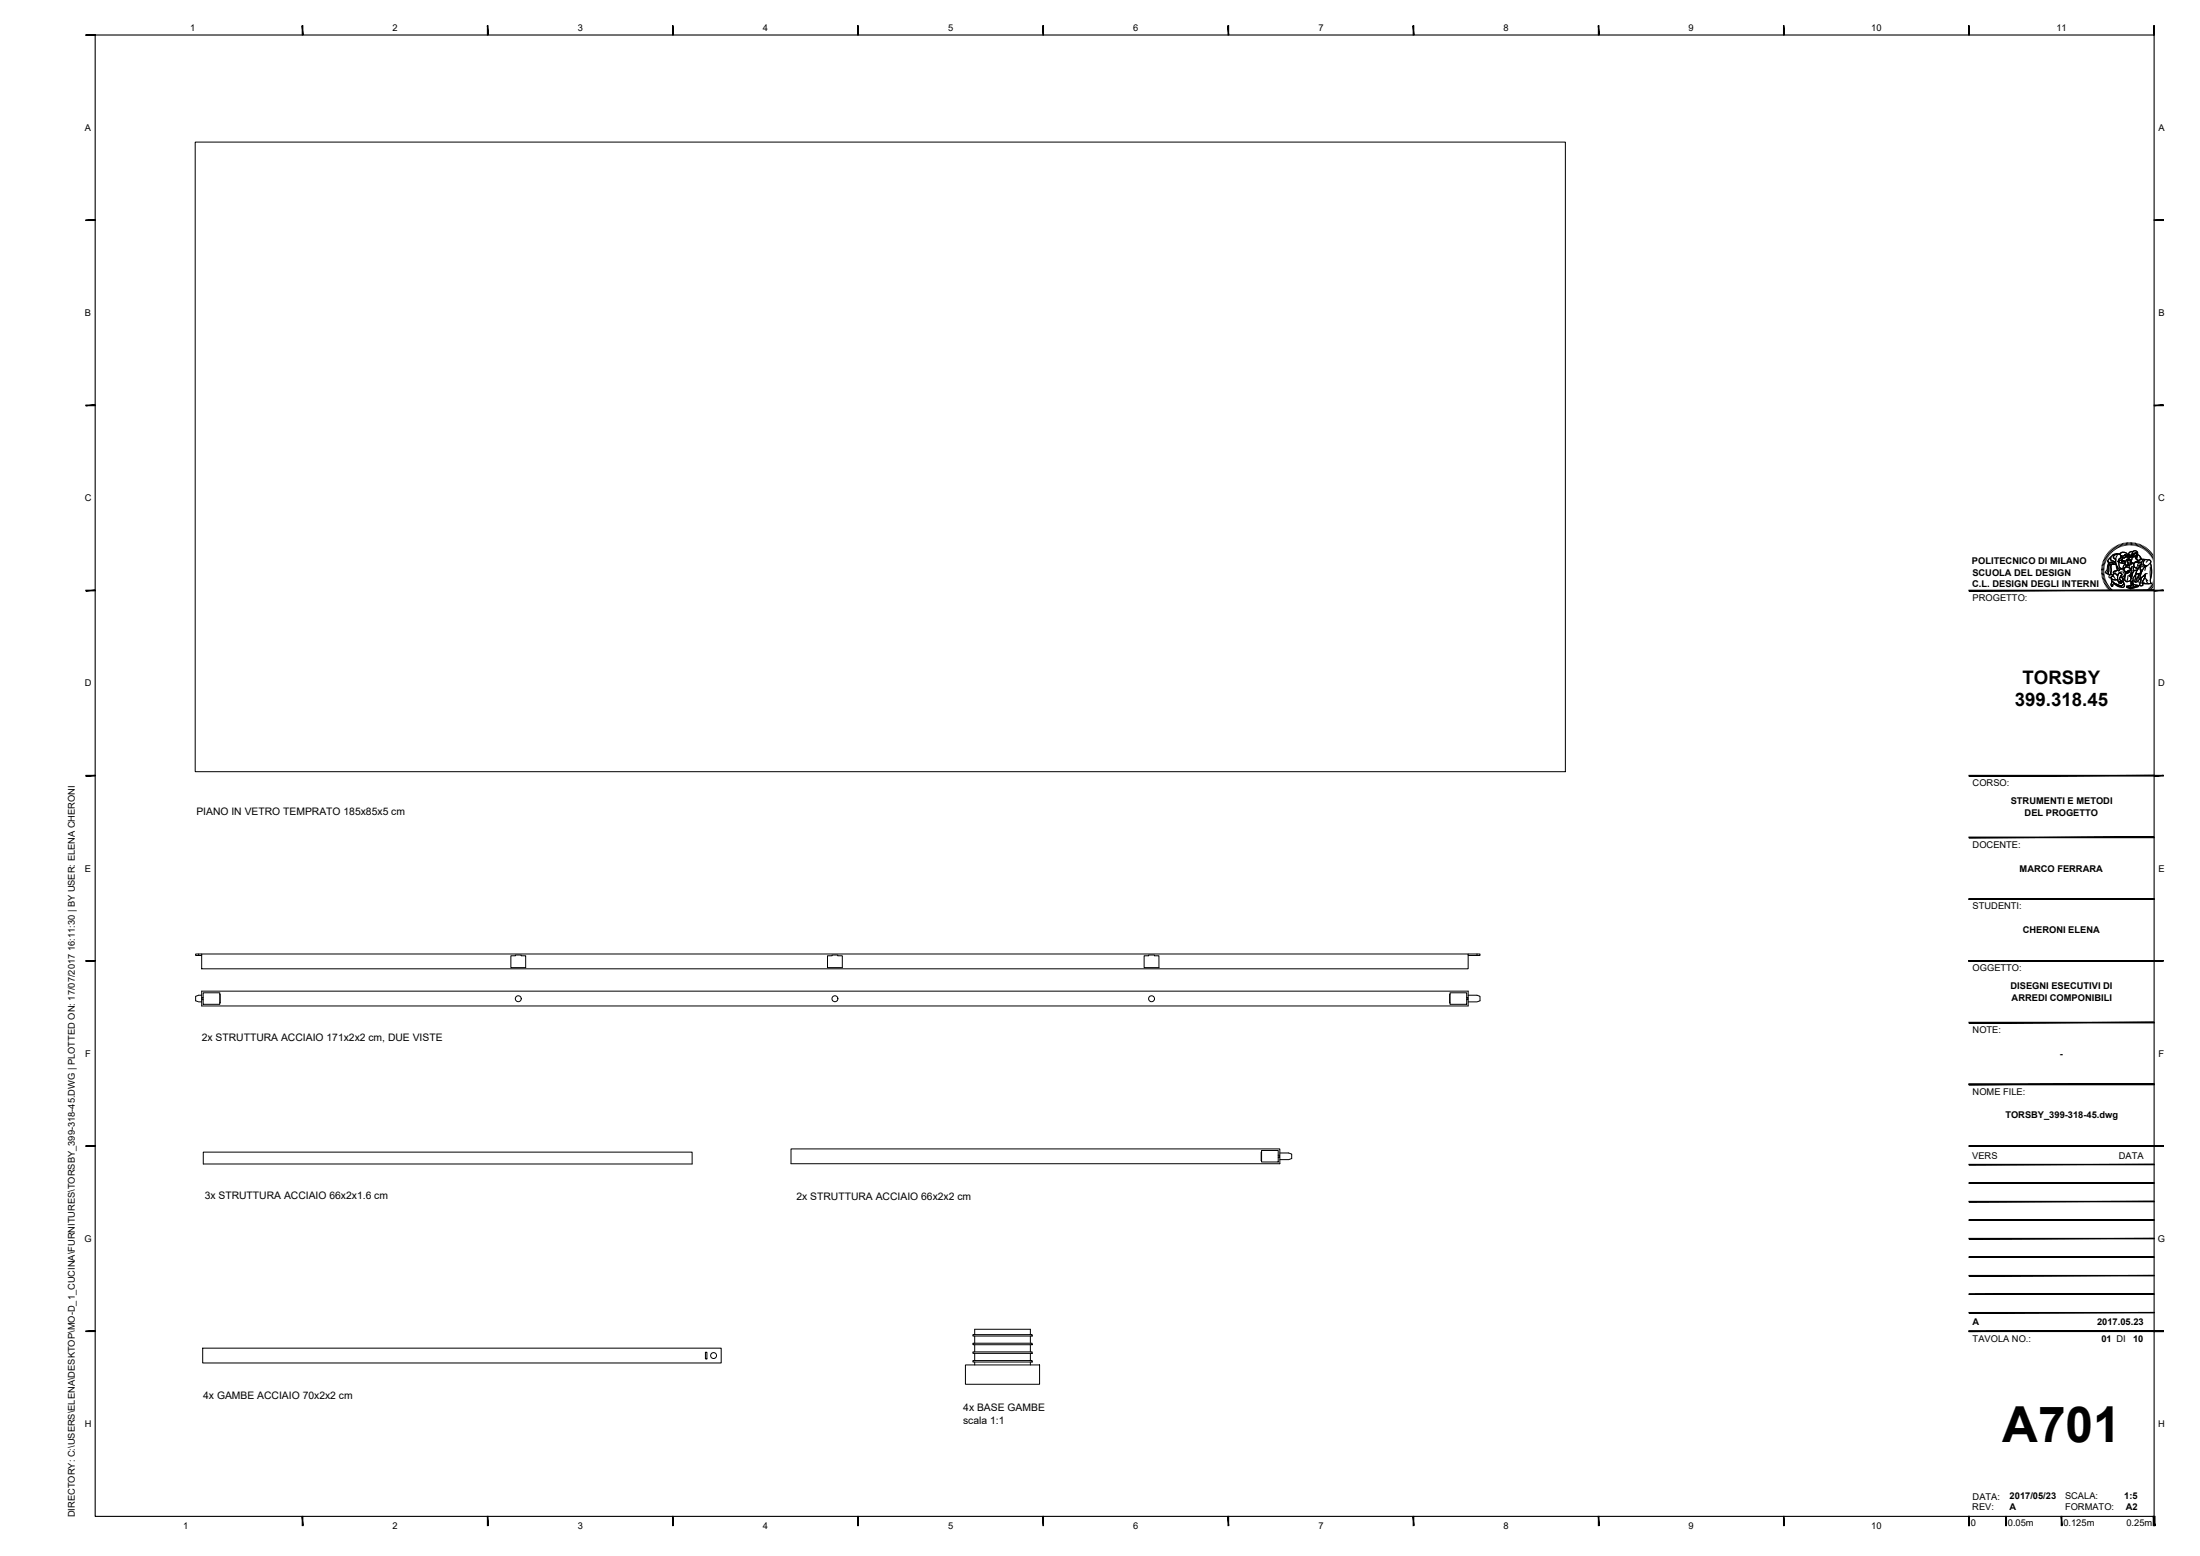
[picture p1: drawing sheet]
<svg xmlns="http://www.w3.org/2000/svg" width="594mm" height="420mm" viewBox="0 0 594 420" stroke-linecap="round" stroke-linejoin="round" font-family="sans-serif">
<!-- layer: A-FURN -->
<g fill="none" stroke="#000" stroke-width=".27">
<path d="M52.7 38.4h370v170h-370zM54.5 257.6h342v4h-342zM54.5 267.6h342v4h-342zM54.9 311.1h132v3.2h-132zM213.6 310.2h132v4h-132zM54.7 364h140.1v4h-140.1z"/>
<circle cx="140" cy="269.7" r=".8"/>
<circle cx="225.5" cy="269.7" r=".8"/>
<circle cx="311" cy="269.7" r=".8"/>
</g>
<!-- layer: COSTR -->
<g fill="none" stroke="#000" stroke-width=".27">
<path d="M53.6 257.6v.4M54.5 257.6h-1.7v.4h1.7M138 258.1h1.2v-.2l2.8 .2v3.2h-4zM223.5 258.1h1.2v-.2l2.8 .2v3.2h-4zM309 258.1h1.2v-.2l2.8 .2v3.2h-4zM396.5 257.6h3.2v.4h-3.2M398.8 257.6v.4M54.5 268.7h-.8l-.9 .3v1.2l.9 .3h.8M54.6 269.8l.1 .1M54.6 269.5v.1M54.6 269.7h.1M54.7 269.3l-.1 .1"/>
<path d="M54.8 269.3h.1M54.8 269.9h.1M54.9 268.1h4.5v3.1h-4.5zM59.4 268.5v2.3M391.6 268.1h4.5v3.1h-4.5zM391.6 268.5v2.3M396.1 269.3h.1M396.1 269.9h.1M396.2 269.3l.2 .1M396.4 269.5v.1M396.4 269.7h.1M396.4 269.8l-.2 .1"/>
<path d="M396.5 268.7h2.3l.9 .3v1.2l-.9 .3h-2.3M340.7 310.7h4.5v3.1h-4.5zM340.7 311.1v2.3M345.2 311.9h.1M345.2 312.5h.1M345.3 311.9h.1M345.3 312.5h.1M345.4 311.9h.1M345.5 311.9h.1M345.5 312v.1M345.5 312.2h.1M345.5 312.3v.1"/>
<path d="M345.5 312.5h.1M345.6 311.3h2.4l.8 .3v1.2l-.8 .3h-2.4M190.5 365.1h.4v1.8h-.4zM260.7 368.6h20v5.2h-20zM262.7 362.7h16v.4h-16zM262.7 360.4h16v.4h-16zM262.7 365h16v.4h-16zM262.7 367.4h16v.4h-16zM263.2 360.4v-1.5h15v1.5M263.2 360.8v1.9M263.2 363.1v1.9M263.2 365.4v2"/>
<path d="M263.2 367.8v.8M278.2 360.8v1.9M278.2 363.1v1.9M278.2 365.4v2M278.2 367.8v.8"/>
<circle cx="192.7" cy="366" r=".8"/>
</g>
<!-- layer: G-ANNO-LOGO -->
<g fill="none" stroke="#000" stroke-width=".3">
<path d="M567.5 154.1h.6M567.5 153.8h.6M567.5 153.4l.7 .1M567.5 153.1l.7 .1M567.6 152.7l.7 .1M567.7 152.4l.6 .1M567.8 152l.6 .2M567.9 151.7l.6 .2M568 151.3l.6 .3M568.1 151l.6 .3M568.1 154.5h-.6M568.2 154.8h-.7"/>
<path d="M568.2 155.1l-.7 .1M568.2 155.4l-.6 .2M568.3 150.7l.6 .3M568.3 155.7l-.6 .2M568.4 156.1l-.7 .1M568.4 150.4l.6 .3M568.5 156.4l-.6 .2M568.6 156.7l-.6 .2M568.6 150.1l.6 .3M568.7 157l-.6 .3M568.8 149.8l.6 .4M568.9 157.3l-.6 .3"/>
<path d="M569 157.6l-.6 .3M569.1 149.5l.5 .4M569.2 157.8l-.6 .4M569.3 149.2l.5 .5M569.4 151.8h.6a.84 .84 0 0 0 1.3-.1l.1 .6-1 .1a.78 .78 0 0 1-1.1-.5zM569.4 151.8v.4M569.4 158.1l-.6 .4M569.5 148.9l.5 .5M569.5 152.3l-.2 .5-.2 1.4-.3 .6 .4 .2M569.6 158.4l-.6 .4M569.7 150.7l.3-.2-.1 .3a.81 .81 0 0 0 1 .8l.3 .1-.1 .2a.74 .74 0 0 1-1.1-.1l-.3 .1a.51 .51 0 0 1-.5-.4 .51 .51 0 0 1 .3-.6zM569.8 148.7l.4 .5"/>
<path d="M569.8 158.6l-.6 .5M569.8 152.3l-.3 .5v1.4l-.3 .8 .7 .2M569.8 152.3l.4 .1-.2 .4 .1 1.2-.1 1.1-.1 .1a.44 .44 0 0 1-.6-.2 .44 .44 0 0 1 .1-.6l.1-1.4zM570 150.5l-.6 .6a.44 .44 0 0 0-.2 .5 .44 .44 0 0 0 .5 .3h.6a.65 .65 0 0 0 1-.2M570 158.9l-.5 .4M570 148.4l.5 .6M570 155.9a1.21 1.21 0 0 0 1.8 .5M570.1 150.2l.6-.5 1.3-.1a.99 .99 0 0 0-1.2 1l.5 .3v.8l-.5-.1a.75 .75 0 0 1-.9-.8zM570.2 156.3v.5l.8 .7 1.9 .9M570.2 156.2l.7 .4 .9-.2 .4 .8v.2l.2-.2 .3 .4-.2-.6 .3 .4-.1-.4 .4 .1-.8-.6 .3-.8 .4 .2 .3 1a.79 .79 0 0 1 .1 .9 .79 .79 0 0 1-.9 .3l-1.7-.8-.6-.5zM570.2 159.1l-.5 .5M570.2 152.4l1.2-.1 .6 1.2-.1 .5-.4 .1a.6 .6 0 0 0-.8 .7l.2 .1-.4 .5a.56 .56 0 0 1-.5-.9v-1.7z"/>
<path d="M570.2 152.4l-.2 .6 .1 2.1M570.3 148.2l.4 .5M570.3 156.9l.8 .6 1.4 .6h.6l.4-.6a.65 .65 0 0 1 0 1 .65 .65 0 0 1-.9 0l-1.3-.6a.44 .44 0 0 0-.5-.3 .44 .44 0 0 0-.3 .5v.2h-.3a.86 .86 0 0 1 0-1.2zM570.3 156.9l-.1 .2a.83 .83 0 0 0 0 1.2l.4-.2-.2-.1a.49 .49 0 0 1 .4-.4 .49 .49 0 0 1 .5 .3l.9 .5a1.25 1.25 0 0 0 1.5-.1l-.2-.8M570.4 159.3l-.4 .5M570.5 155.4a.5 .5 0 0 0-.8-.2 .5 .5 0 0 0 .1 .8 .61 .61 0 0 1 .6-.4 .61 .61 0 0 1 .5 .4l.3 .2M570.6 148l.4 .5M570.7 159.5l-.5 .6M570.7 155l.4-.2 .2 .1a.73 .73 0 0 1 .5 1v.5a1.19 1.19 0 0 1-1.8-.5l.7-.2-.2-.3zM570.7 154.4l1.2-.4 .3 .1 .2-.4 .5-.1 .6 .2 .3 .4a1 1 0 0 1 0 1.2 1 1 0 0 1-1.1 .4v-.3a.47 .47 0 0 0 .1-.7 .47 .47 0 0 0-.8 .2l-.1 .4-.8-.6a.29 .29 0 0 1-.4 0 .29 .29 0 0 1 0-.4zM570.9 147.8l.3 .6M570.9 150l.9-.4a.75 .75 0 0 1 .9 .6 .75 .75 0 0 1-.5 .9l-.2 .4 .1 .4a1.41 1.41 0 0 0 .6 1.5l.2 .2-.5 .1-.1 .3a.32 .32 0 0 1-.4 0 .32 .32 0 0 1 0-.5l-.6-1.4v-1.2l-.6-.4z"/>
<path d="M570.9 159.7l-.4 .6M571.1 154.7l.7 .7M571.1 154.8l-.5 .4 .1 .4M571.2 147.6l.3 .6M571.2 159.9l-.4 .6M571.4 152.3l-2-.1-.4 1.6-.5 .7 .3 .3M571.5 147.4l.3 .6M571.5 152.7l.2 1.3M571.7 149.9l-.3 .7-.1 1.2 .6 1.6a.38 .38 0 0 0 0 .5 .38 .38 0 0 0 .4 .2l.1-.4 .5-.2a1.04 1.04 0 0 1-.7-1.4 1.49 1.49 0 0 1 .5-1.7 1.04 1.04 0 0 0-1.4-.8l-.7 .2-.5 .4-.2 .6a.81 .81 0 0 0 1 .8l.3 .1M571.8 147.3l.3 .6M571.9 154l-.4 .1a.6 .6 0 0 0-.8 .7l.2 .1M572 149.6a.87 .87 0 0 0-.9 .2 .87 .87 0 0 0-.2 1l.4 .1"/>
<path d="M572.1 147.1l.3 .6M572.2 154.7a.47 .47 0 0 1 .7 .2 .47 .47 0 0 1-.2 .6l-.4 1 .8 .7-.4-.2 .1 .5-.3-.5 .2 .6-.3-.4-.2 .2v-.2l-.4-.6 .1-1.2zM572.2 154.7a.47 .47 0 0 1 .7 .2 .47 .47 0 0 1-.2 .6l-.4 1 .8 .7-.4-.2 .1 .4-.3-.4 .1 .6-.2-.4-.2 .2v-.2l-.4-.6v-1.1zM572.2 151l1-.4-.1 .5-1.1 .5zM572.3 151.5l.7-.3 .3 .2-.4 .2 .2 .4a.61 .61 0 0 1-.8-.5zM572.3 151.5a.57 .57 0 0 0 .8 .5M572.4 149.7l.7-.6 1 .2a.3 .3 0 0 1 .4 .3 .3 .3 0 0 1-.4 .3l-.3-.2-.5 .5-.6-.2M572.4 147l.3 .6M572.5 149.4l.5-.3h.6l.7 .4a.23 .23 0 0 1 .2 .3 .23 .23 0 0 1-.3 .1l-.4-.2-.4 .4-.4 .1-.6-.5zM572.7 150l.6 .2 .6-.5 .3 .2-.2 .6-.4 .2-.4-.2-.6 .2zM572.8 146.9l.2 .6M572.9 153.6l.6 .2 .4 .6a.82 .82 0 0 1-.2 1.1h-.1"/>
<path d="M573 151.5h.8l-.2 .1a.37 .37 0 0 1-.2 .5 .37 .37 0 0 1-.5-.2zM573 155.9l.3 1a.8 .8 0 0 1 .1 .9 .8 .8 0 0 1-.9 .3M573 151.2l.3 .2M573.1 150.9v.2l-1.1 .5M573.1 154.4l-.8 .2M573.1 146.8l.2 .6M573.2 150.6l-.4 .5M573.3 154.1l.7 .5M573.4 151.5a.33 .33 0 0 0-.4 .3 .33 .33 0 0 0 .4 .3 .33 .33 0 0 0 .2-.5l.2-.1-.6 .1M573.4 154.6a.7 .7 0 0 1 .2 .9 .7 .7 0 0 1-1 .2M573.5 153.5l.6-.4h.6l.5 .4a.32 .32 0 0 1 .1 .5 .32 .32 0 0 1-.4 0l-.3 .2a.5 .5 0 0 1-.6 .3 .5 .5 0 0 1-.4-.5zM573.5 153.8l.1-.4a.91 .91 0 0 1 1.3-.1l.3 .1a.32 .32 0 0 1 .2 .4 .32 .32 0 0 1-.3 .3l-1.2 .3"/>
<path d="M573.5 146.7l.1 .6M573.5 156.4l.8 .7M573.7 150.5v.1M573.8 150.1l.2 .1M573.8 155.8v.9M573.8 152.4a1.25 1.25 0 0 0-.5 1.3M573.8 146.6l.1 .7M573.8 150.1v.1M573.9 154.4l1.2-.4-.2 .5-.4 .3-.5-.2zM573.9 154.4l.6 .4 .4-.3v-.3l.5-.4-.3-.4-.5-.3h-.6l-.5 .7-.2-.1v-.5l.5-.8 .2 .2h1.1l.5-.4v-.3l.6 .2v.5a.62 .62 0 0 1-.1 .9l.1 .7-.3 .5-.4 .1-.2 .6h-.4l.3 .3 .3-.1v.4l.1-.3-.3 1.1a.98 .98 0 0 1-1.5 0l-.3-.4 .3-.6 .2-1.1M573.9 155.2l-.3 1-.4 .4M574.1 154.6h-.1"/>
<path d="M574.2 150.3l.8-.2a.29 .29 0 0 1 .2 .5 .29 .29 0 0 1-.5 0zM574.2 146.6l.1 .6M574.2 149.9l-.2 .6-.4 .2-.4-.2-.6 .2M574.2 151.2l.5-.3 .4 .1 .5 1a.22 .22 0 0 1-.1 .3 .22 .22 0 0 1-.3-.1 .22 .22 0 0 1 .2-.3l-.2-.7a.44 .44 0 0 0-.7-.1 .44 .44 0 0 0 .1 .7l.1 .4a.43 .43 0 0 1-.7 .4 .43 .43 0 0 1 0-.7zM574.3 158.3l2-.4 1.1 .2-2 .6zM574.3 158.3l1.1 .4v.3l-1.1-.4zM574.5 151.1l.5-.1 .4 .7a.63 .63 0 0 1-.1 .7 .63 .63 0 0 1-.7 .2zM574.5 146.5l.1 .7M574.6 150.1l.1-.2a.53 .53 0 0 1 .8 .4l-.3 .1M574.6 155.5l-.3 1.6 1-.2M574.6 154.6h.1M574.6 149.9h.1a.52 .52 0 0 1 .8 .4l-.3 .1-.2-.3h-.4z"/>
<path d="M574.7 154.2l.1 .1M574.7 154.5l.1 .1M574.8 154.3h-.1M574.8 151.3h.1M574.9 151.3l-.2 .1M574.9 146.5v.7M575 150.2l-.5-.1-.3 .2 .2 .1a.36 .36 0 0 0 .5 .2 .36 .36 0 0 0 .3-.4l-.2-.1v.2M575 152.6v.7M575 155.3l.3 .1 .2-.6 .4-.1-.4 1.3v-.4h-.3zM575.1 154.1l-.2 .5a.51 .51 0 0 1-.8-.1M575.1 151.1l.2 .3-.1 .1M575.2 151.3a.43 .43 0 0 0-.7-.2 .43 .43 0 0 0 .1 .7 .5 .5 0 0 1-.1 .8 .5 .5 0 0 1-.7-.4l.4-1 .7-.3 .6 .5 .1 .8-.2 .2-.2-.4"/>
<path d="M575.3 146.5l-.1 .7M575.3 151.6l-.2 .1M575.3 151.4a.43 .43 0 0 1 0 .7 .43 .43 0 0 1-.6-.1l-.1-.1M575.3 152.3l-.3 .3h-.4M575.4 158.7l2.1-.6-.1 .3-2 .6zM575.4 158.7v.3M575.5 150.3a.99 .99 0 0 1 0 1.2M575.5 154.8h.1M575.5 155.5l-.1 .4 .2-.2M575.5 149.9l.2 .4M575.6 151.9l-.1-.5a.84 .84 0 0 0 0-1.1l-.4-.5a.45 .45 0 0 1-.2-.6 .45 .45 0 0 1 .6-.2 .27 .27 0 0 1 .4-.1 .27 .27 0 0 1-.1 .5v1.1l.2-.1v-.4a.42 .42 0 0 0 .3 .3 .42 .42 0 0 0 .5-.1l-.1 .6 .2-.1 .4 .7-1.1 .7M575.6 146.5v.7"/>
<path d="M575.7 155.2l-.2 .3v-.3M575.7 152.9l-.2 1.4M575.7 152.1l.4 .2M575.7 157l.2-.1 .2 1-.3-.5-.4 .6zM575.8 154.1l-.4 .3v.5M575.9 154.7l-.4 .1-.2 .6h-.4l.3 .3 .3-.1M575.9 153l-.4 .8M576 146.6l-.1 .6M576 149h-.5a.61 .61 0 0 0-.6 .7M576.1 148.9l.6-.2 .4 .2 .1 .4v.7l-.4 .9v-.7l.3-.5-.3-.5-.2 .2a.78 .78 0 0 0-.6 1.1h-.2l-.1-.8zM576.1 150l.2 .3 .5-.1M576.1 148.9l.6-.2 .5 .5v.8l-.4 .9v-.7l.3-.5a.32 .32 0 0 0-.2-.4 .32 .32 0 0 0-.4 .1h-.3l-.2 1-.2 .1-.1-.8z"/>
<path d="M576.2 152.1l.1-.1a1.52 1.52 0 0 1 1.9 0 1.33 1.33 0 0 1-1.4 1.5l-.6-.7zM576.2 149.5l.6-.3 .3 .5-.3 .5a.4 .4 0 0 1-.4 .1 .4 .4 0 0 1-.3-.3zM576.2 149.7l.2 .1M576.2 154l.9-.1-.7 1.6a1.53 1.53 0 0 0-.5 1.5h-.2l-.2 .5-.2-1zM576.2 154.1l-.9 2.5 .2 .9-.1 .9 .4-1 .3 .8-.2-1.3-.4 .6M576.3 146.6l-.1 .7M576.3 150.2h.1M576.3 153.1a.62 .62 0 0 0-.1 .9l1-.1 .4-.6M576.3 149.8h.1M576.4 150.1h.1M576.7 146.7l-.2 .6M576.7 149.9l.2 .1"/>
<path d="M576.8 155l.7-.1-.5 1.4 .2 .7-.3 .2-.5-.2zM576.8 149.9l-.1 .1M576.9 150.7l.4 .7M577 153.2h.1M577 146.7l-.1 .7M577 151.6h.1a2.25 2.25 0 0 1 1.8-.5l-.7 .9zM577.1 153.9l-.7 1.6a1.53 1.53 0 0 0-.5 1.5M577.2 153.1l-.3 .1M577.2 149.7a1.26 1.26 0 0 1 .9 1.1l.3 .2-.4 .1a.63 .63 0 0 1-.8 .1 .63 .63 0 0 1-.2-.8zM577.2 153.4l-.1 .1M577.2 149.7l.7 .5 .2 .5M577.4 146.8l-.2 .7"/>
<path d="M577.4 158.1v.3l-2 .6-1.1-.4v-.3l1.1 .4 2-.6a6.1 6.1 0 0 0-3.1 .2M577.7 146.9l-.2 .7M577.8 152.8l-.1 .4M577.8 151.8l.3 .1 .2 .3M577.8 153l.2 .1-.1 .7a.71 .71 0 0 1-.2 1.1l-1 .1 .4-1.1zM577.8 150.6l.6 .4M577.9 154.9h-.2a.84 .84 0 0 0-.9 .3 .84 .84 0 0 0-.1 .9l-.3 .9 .5 .2a.44 .44 0 0 0 .1-.8l.5-1.5M577.9 156.3l-.1 .2 .3 .2M578 147.1l-.2 .6M578 153.1v1.2l-.2 1a1.85 1.85 0 0 0-.2 2l.3 .2M578.2 156l1.1-1-.5 1.6a1.19 1.19 0 0 0-.2 1.4l-.1 .1a.45 .45 0 0 1-.7 0 .45 .45 0 0 1 .1-.7zM578.2 152a1.04 1.04 0 0 1 .7-.9 1.04 1.04 0 0 1 1 .1 .55 .55 0 0 1 .8 .2 .55 .55 0 0 1-.2 .8l-.3 .3a1.09 1.09 0 0 1-1.9-.3"/>
<path d="M578.3 152.2l-.5 .6a.69 .69 0 0 1-.5 .7 .69 .69 0 0 1-.7-.3 .75 .75 0 0 1-.1-1.2l.5-.2a.33 .33 0 0 1 .5 .2 .33 .33 0 0 1-.2 .4v.2a.24 .24 0 0 0 .2 .3 .24 .24 0 0 0 .3-.2l.1-.3-.1-.6-.7-.2-.8 .4-.1 .6M578.3 153.8l.1 .5M578.4 147.2l-.3 .6M578.7 147.4l-.3 .6M578.8 153l-.9 .1M578.8 157.2l.6 .4M579 147.5l-.3 .6M579 151a2.39 2.39 0 0 0-2 .6M579.2 159.9l.3 .5M579.2 156l.8 .9M579.2 153a6.5 6.5 0 0 0-1.4 3.4l1.5-1.4 .5-.1M579.3 151.1l.5 .1a.64 .64 0 0 1 .7 0 .64 .64 0 0 1 .2 .7l.2 1.2a7.8 7.8 0 0 1-.2 3.6l.3 .9h-2a.45 .45 0 0 1-.6-.3 .45 .45 0 0 1 .3-.6l.6-1.7-1.5 1.4a5.9 5.9 0 0 1 1.5-3.4l.4-.2a.93 .93 0 0 1-1-.7 .93 .93 0 0 1 .6-1z"/>
<path d="M579.3 151.1a.91 .91 0 0 0-.6 1 .91 .91 0 0 0 1 .7M579.3 147.7l-.4 .6M579.3 155l-.5 1.6a1.24 1.24 0 0 0-.2 1.4l-.1 .1a.45 .45 0 0 1-.7 0 .45 .45 0 0 1 .1-.7l.3-1.4M579.4 159.7l.4 .5M579.4 153l-.2 1M579.6 156.4l.2 .9 .4 .3M579.6 147.9l-.4 .6M579.7 159.5l.4 .5M579.8 151.5l-.2 .3M579.9 148.2l-.4 .5M579.9 159.2l.5 .5M580.1 148.4l-.4 .5"/>
<path d="M580.1 159l.5 .5M580.4 158.8l.5 .4M580.4 148.6l-.5 .5M580.6 158.5l.5 .4M580.6 153.1l.1 3.4M580.7 148.9l-.5 .4M580.7 152a9.8 9.8 0 0 1 0 5l.3 .6-2.5-.1M580.8 158.3l.5 .4M580.9 149.1l-.5 .5M581 158l.5 .4M581.1 149.4l-.5 .4M581.1 157.7l.6 .4"/>
<path d="M581.3 157.4l.6 .3M581.3 149.7l-.5 .4M581.4 157.1l.6 .3M581.6 150l-.6 .4M581.6 156.8l.6 .3M581.7 156.5l.6 .3M581.7 150.3l-.6 .3M581.8 156.2l.6 .2M581.9 155.9l.6 .2M581.9 150.6l-.6 .3M582 155.6l.6 .1M582 155.3l.7 .1"/>
<path d="M582 155h.7M582.1 150.9l-.6 .3M582.1 154.6l.7 .1M582.1 154.4h.7M582.2 151.3l-.6 .2M582.3 151.6l-.6 .2M582.5 151.9l-.7 .2M582.5 152.3l-.6 .1M582.6 152.6l-.6 .2M582.7 153l-.7 .1M582.7 153.3l-.6 .1M582.8 153.7h-.7"/>
<path d="M582.8 154l-.7 .1M571.5 160.1l-.4 .6M571.8 160.3l-.4 .6M572 160.4l-.2 .6M572.3 160.6l-.2 .6M572.6 160.7l-.2 .6M572.9 160.8l-.2 .6M573.3 160.9l-.2 .6M573.6 161l-.2 .6M573.9 161l-.1 .7M574.2 161.1l-.1 .6M574.5 161.1v.7"/>
<path d="M574.9 161.1l-.1 .7M575.2 161.1v.7M575.5 161.1l.1 .7M575.8 161.1l.1 .7M576.2 161.1l.1 .6M576.5 161l.1 .7M576.8 160.9l.2 .7M577.1 160.8l.2 .7M577.4 160.7l.2 .7M577.7 160.6l.3 .7M578 160.5l.3 .6M578.3 160.4l.3 .6"/>
<path d="M578.6 160.2l.3 .6M578.9 160l.4 .6"/>
</g>
<!-- layer: G-ANNO-TTLB -->
<g fill="#fff" stroke="#fff" stroke-width=".27">
<path d="M556.7 159.5l30.7 4.3-5.7-4.3zM556.7 159.5l30.7 4.3h-30.7z"/>
<path d="M581.7 144.9h5.7l-5.7 14.6zM587.4 144.9l-5.7 14.6 5.7 4.3z"/>
</g>
<path d="M556.7 159.5h25v-14.6h5.7v18.9h-30.7z" fill="none" stroke="#fff" stroke-width=".27"/>
<g fill="#000" stroke="#000" stroke-width=".27">
<path d="M23.2 9.5h2.5v-.1zM23.2 9.4h2.5l-2.5 .1z"/>
<path d="M81.6 7l.2 2.5v-2.5zM81.6 7l.2 2.5h-.2z"/>
<path d="M131.6 7l.2 2.5v-2.5zM131.6 7l.2 2.5h-.2z"/>
<path d="M181.6 7l.2 2.5v-2.5zM181.6 7l.2 2.5h-.2z"/>
<path d="M231.6 7l.2 2.5v-2.5zM231.6 7l.2 2.5h-.2z"/>
<path d="M281.6 7l.2 2.5v-2.5zM281.6 7l.2 2.5h-.2z"/>
<path d="M331.6 7l.2 2.5v-2.5zM331.6 7l.2 2.5h-.2z"/>
<path d="M381.6 7l.2 2.5v-2.5zM381.6 7l.2 2.5h-.2z"/>
<path d="M431.6 7l.2 2.5v-2.5zM431.6 7l.2 2.5h-.2z"/>
<path d="M481.6 7l.2 2.5v-2.5zM481.6 7l.2 2.5h-.2z"/>
<path d="M531.6 7l.2 2.5v-2.5zM531.6 7l.2 2.5h-.2z"/>
<path d="M581.6 7l.2 2.5v-2.5zM581.6 7l.2 2.5h-.2z"/>
<path d="M23.2 59.5h2.5v-.1zM23.2 59.4h2.5l-2.5 .1z"/>
<path d="M581.7 59.5h2.5v-.1zM581.7 59.4h2.5l-2.5 .1z"/>
<path d="M23.2 109.6h2.5v-.2zM23.2 109.4h2.5l-2.5 .2z"/>
<path d="M581.7 109.6h2.5v-.2zM581.7 109.4h2.5l-2.5 .2z"/>
<path d="M23.2 159.5h2.5v-.1zM23.2 159.4h2.5l-2.5 .1z"/>
<path d="M531.7 159.5h50v-.1zM531.7 159.4h50l-50 .1z"/>
<path d="M581.7 159.5h2.5v-.1zM581.7 159.4h2.5l-2.5 .1z"/>
<path d="M23.2 209.6h2.5v-.2zM23.2 209.4h2.5l-2.5 .2z"/>
<path d="M531.7 209.6h50v-.2zM531.7 209.4h50l-50 .2z"/>
<path d="M581.7 209.6h2.5v-.2zM581.7 209.4h2.5l-2.5 .2z"/>
<path d="M531.7 226.2h50v-.2zM531.7 226h50l-50 .2z"/>
<path d="M23.2 259.5h2.5v-.1zM23.2 259.4h2.5l-2.5 .1z"/>
<path d="M531.7 242.7v.2l50-.2zM531.7 242.9l50-.2v.2z"/>
<path d="M531.7 259.4v.1l50-.1zM531.7 259.5l50-.1v.1z"/>
<path d="M531.7 259.4v.1l50-.1zM531.7 259.5l50-.1v.1z"/>
<path d="M531.7 259.4v.1l50-.1zM531.7 259.5l50-.1v.1z"/>
<path d="M531.7 259.4v.1l50-.1zM531.7 259.5l50-.1v.1z"/>
<path d="M531.7 242.9h50v-.2zM531.7 242.7h50l-50 .2z"/>
<path d="M581.7 259.5h2.5v-.1zM581.7 259.4h2.5l-2.5 .1z"/>
<path d="M531.7 276v.2l50-.2zM531.7 276.2l50-.2v.2z"/>
<path d="M531.7 292.7v.2l50-.2zM531.7 292.9l50-.2v.2z"/>
<path d="M531.7 292.7v.2l50-.2zM531.7 292.9l50-.2v.2z"/>
<path d="M23.2 309.5h2.5v-.1zM23.2 309.4h2.5l-2.5 .1z"/>
<path d="M531.7 319.4h50zM531.7 319.5l50-.1z"/>
<path d="M531.7 314.4h50zM531.7 314.5l50-.1z"/>
<path d="M531.7 309.4v.1l50-.1zM531.7 309.5l50-.1v.1z"/>
<path d="M581.7 309.5h2.5v-.1zM581.7 309.4h2.5l-2.5 .1z"/>
<path d="M581.7 309.5h2.5v-.1zM581.7 309.4h2.5l-2.5 .1z"/>
<path d="M531.7 339.4h50zM531.7 339.5l50-.1z"/>
<path d="M531.7 334.4h50zM531.7 334.5l50-.1z"/>
<path d="M531.7 329.4h50zM531.7 329.5l50-.1z"/>
<path d="M531.7 324.4h50zM531.7 324.5l50-.1z"/>
<path d="M23.2 359.6h2.5v-.2zM23.2 359.4h2.5l-2.5 .2z"/>
<path d="M531.7 359.4v.2l50-.2zM531.7 359.6l50-.2v.2z"/>
<path d="M531.7 359.4v.2l50-.2zM531.7 359.6l50-.2v.2z"/>
<path d="M531.7 354.4h50zM531.7 354.5l50-.1z"/>
<path d="M531.7 349.4h50zM531.7 349.5l50-.1z"/>
<path d="M531.7 344.4h50zM531.7 344.5l50-.1z"/>
<path d="M581.7 359.6h2.5v-.2zM581.7 359.4h2.5l-2.5 .2z"/>
<path d="M581.7 359.6h2.5v-.2zM581.7 359.4h2.5l-2.5 .2z"/>
<path d="M581.7 359.6h2.5v-.2zM581.7 359.4h2.5l-2.5 .2z"/>
<path d="M581.7 359.6h2.5v-.2zM581.7 359.4h2.5l-2.5 .2z"/>
<path d="M81.6 409.5l.2 2.5v-2.5zM81.6 409.5l.2 2.5h-.2z"/>
<path d="M131.6 409.5l.2 2.5v-2.5zM131.6 409.5l.2 2.5h-.2z"/>
<path d="M181.6 409.5l.2 2.5v-2.5zM181.6 409.5l.2 2.5h-.2z"/>
<path d="M231.6 409.5l.2 2.5v-2.5zM231.6 409.5l.2 2.5h-.2z"/>
<path d="M281.6 409.5l.2 2.5v-2.5zM281.6 409.5l.2 2.5h-.2z"/>
<path d="M331.6 409.5l.2 2.5v-2.5zM331.6 409.5l.2 2.5h-.2z"/>
<path d="M381.6 409.5l.2 2.5v-2.5zM381.6 409.5l.2 2.5h-.2z"/>
<path d="M431.6 409.5l.2 2.5v-2.5zM431.6 409.5l.2 2.5h-.2z"/>
<path d="M481.6 409.5l.2 2.5v-2.5zM481.6 409.5l.2 2.5h-.2z"/>
<path d="M531.6 409.5v2.5h.2zM531.6 409.5h.2v2.5z"/>
<path d="M531.6 409.5l.2 2.5v-2.5zM531.6 409.5l.2 2.5h-.2z"/>
<path d="M541.6 409.5l.2 2.5v-2.5zM541.6 409.5l.2 2.5h-.2z"/>
<path d="M556.6 409.5l.2 2.5v-2.5zM556.6 409.5l.2 2.5h-.2z"/>
<path d="M581.6 409.5l.2 2.5v-2.5zM581.6 409.5l.2 2.5h-.2z"/>
<path d="M581.4 409.5l.5 2.5v-2.5zM581.4 409.5l.5 2.5h-.5z"/>
</g>
<path d="M25.7 9.5h556v400h-556z" fill="none" stroke="#000" stroke-width=".3"/>
<text font-size="13.4" x="540.7" y="389.3">A701</text>
<g font-size="5">
<text x="546.2" y="184.6">TORSBY</text>
<text x="544.1" y="190.7">399.318.45</text>
</g>
<g font-size="2.8">
<text x="53" y="220.1">PIANO IN VETRO TEMPRATO 185x85x5 cm</text>
<text x="54.5" y="281.2">2x STRUTTURA ACCIAIO 171x2x2 cm, DUE VISTE</text>
<text x="55.3" y="323.7">3x STRUTTURA ACCIAIO 66x2x1.6 cm</text>
<text x="215.1" y="323.9">2x STRUTTURA ACCIAIO 66x2x2 cm</text>
<text x="54.9" y="377.8">4x GAMBE ACCIAIO 70x2x2 cm</text>
<text x="260.1" y="381.1">4x BASE GAMBE</text>
<text x="260.1" y="384.4">scala 1:1</text>
</g>
<g font-size="2.5">
<text x="51.3" y="8.3">1</text>
<text x="106" y="8.3">2</text>
<text x="156" y="8.3">3</text>
<text x="206" y="8.3">4</text>
<text x="256" y="8.3">5</text>
<text x="306" y="8.3">6</text>
<text x="356" y="8.3">7</text>
<text x="406" y="8.3">8</text>
<text x="456" y="8.3">9</text>
<text x="505.3" y="8.3">10</text>
<text x="555.3" y="8.3">11</text>
<text x="23" y="35.4">A</text>
<text x="582.8" y="35.4">A</text>
<text x="23" y="85.4">B</text>
<text x="582.8" y="85.4">B</text>
<text x="22.9" y="135.4">C</text>
<text x="582.8" y="135.4">C</text>
<text x="532.5" y="152.4">POLITECNICO DI MILANO</text>
<text x="532.6" y="155.4">SCUOLA DEL DESIGN</text>
<text x="532.6" y="158.4">C.L. DESIGN DEGLI INTERNI</text>
<text x="532.7" y="162.2">PROGETTO:</text>
<text x="22.9" y="185.4">D</text>
<text x="582.8" y="185.4">D</text>
<text x="532.7" y="212.2">CORSO:</text>
<text x="543" y="217.2">STRUMENTI E METODI</text>
<text x="546.7" y="220.2">DEL PROGETTO</text>
<text x="532.7" y="228.9">DOCENTE:</text>
<text x="23" y="235.4">E</text>
<text x="545.4" y="235.4">MARCO FERRARA</text>
<text x="582.8" y="235.4">E</text>
<text x="532.7" y="245.6">STUDENTI:</text>
<text x="546.2" y="252">CHERONI ELENA</text>
<text x="532.7" y="262.2">OGGETTO:</text>
<text x="542.9" y="267.2">DISEGNI ESECUTIVI DI</text>
<text x="543.2" y="270.2">ARREDI COMPONIBILI</text>
<text x="532.7" y="278.9">NOTE:</text>
<text x="23" y="285.4">F</text>
<text x="556.2" y="285.4">-</text>
<text x="582.9" y="285.4">F</text>
<text x="532.7" y="295.6">NOME FILE:</text>
<text x="541.5" y="301.8">TORSBY_399-318-45.dwg</text>
<text x="532.6" y="312.9">VERS</text>
<text x="572.2" y="312.9">DATA</text>
<text x="22.8" y="335.4">G</text>
<text x="582.7" y="335.4">G</text>
<text x="532.7" y="357.9">A</text>
<text x="566.3" y="357.9">2017.05.23</text>
<text x="532.7" y="362.4">TAVOLA NO.:</text>
<text x="567.5" y="362.4">01 DI</text>
<text x="576" y="362.4">10</text>
<text x="22.9" y="385.4">H</text>
<text x="582.8" y="385.4">H</text>
<text x="532.6" y="407.8">REV:</text>
<text x="532.7" y="404.9">DATA:</text>
<text x="542.7" y="407.9">A</text>
<text x="542.7" y="404.8">2017/05/23</text>
<text x="557.6" y="404.9">SCALA:</text>
<text x="557.6" y="407.9">FORMATO:</text>
<text x="573.6" y="404.8">1:5</text>
<text x="574.1" y="407.9">A2</text>
<text x="20.2" y="409.7" transform="rotate(-90 20.2 409.7)">DIRECTORY: C:\USERS\ELENA\DESKTOP\MO-D_1_CUCINA\FURNITURES\TORSBY_399-318-45.DWG | PLOTTED ON: 17/07/2017 16:11:30 | BY USER: ELENA CHERONI</text>
<text x="49.5" y="412.8">1</text>
<text x="106" y="412.8">2</text>
<text x="156" y="412.8">3</text>
<text x="206" y="412.8">4</text>
<text x="256" y="412.8">5</text>
<text x="306" y="412.8">6</text>
<text x="356" y="412.8">7</text>
<text x="406" y="412.8">8</text>
<text x="456" y="412.8">9</text>
<text x="505.3" y="412.8">10</text>
<text x="532.2" y="412">0</text>
<text x="542.2" y="412">0.05m</text>
<text x="557.2" y="412">0.125m</text>
<text x="574.2" y="412">0.25m</text>
</g>
</svg>
